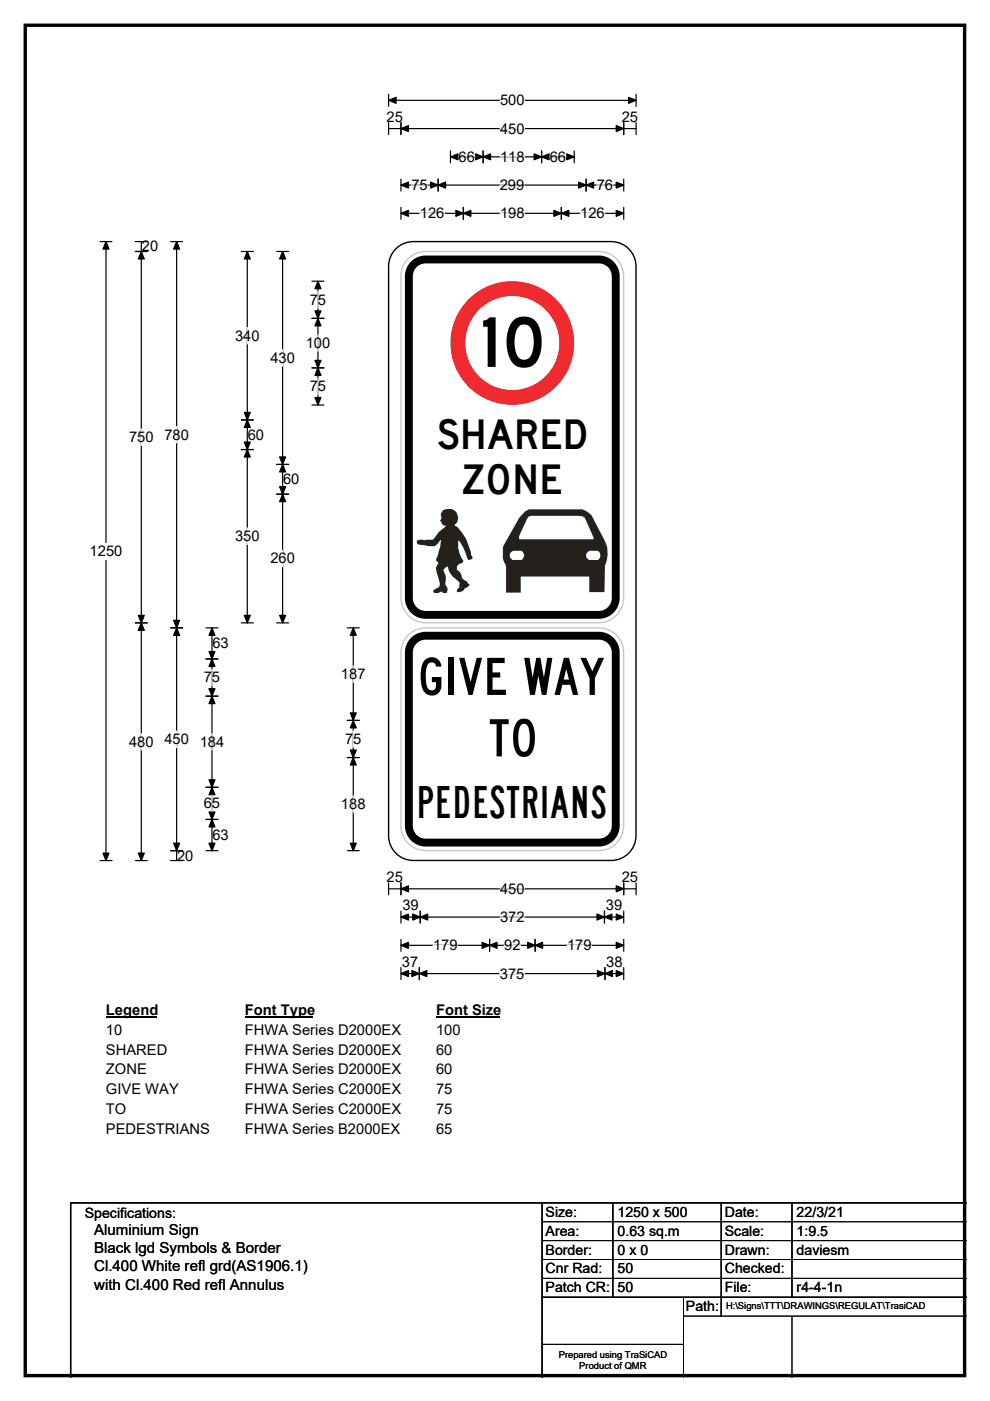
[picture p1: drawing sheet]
<svg xmlns="http://www.w3.org/2000/svg" width="210mm" height="297mm" viewBox="0 0 210 297" stroke-linecap="round" stroke-linejoin="round" font-family="sans-serif">
<path d="M5.4 5.4h199.2v286.3h-199.2z" fill="none" stroke="#000" stroke-width=".72"/>
<path d="M82.4 21.3h52.5M82.4 20v2.5M134.9 20v2.5" fill="none" stroke="#000" stroke-width=".25"/>
<path d="M82.4 21.3l1.6-.7v1.3zM133.3 20.6l1.6 .7-1.6 .6z" fill="#000" stroke="#000" stroke-width=".25"/>
<path d="M106.1 19.5h5.2v3.5h-5.2z" fill="#fff"/>
<g fill="none" stroke="#000" stroke-width=".25">
<path d="M82.4 27.3h52.5M82.4 26v2.5M85 26v2.5M85 38v2.5M85 39.2h47.3M92.9 38v2.5M95.5 33.3h26.3M95.5 32v2.5M102.5 32v2.5M114.9 32v2.5M121.8 32v2.5M124.3 38v2.5"/>
<path d="M132.3 26v2.5M132.3 38v2.5M134.9 26v2.5M21.2 51.2h2.5M22.5 51.2v131.3M85 44v2.5M85 45.2h47.3M98.3 44v2.5M119.1 44v2.5M132.3 44v2.5M21.2 182.5h2.5M82.4 187.2v2.5"/>
<path d="M82.4 188.4h52.5M85 187.2v2.5M85 193.2v2.5M85 199.2v2.5M85 194.4h47.3M89.1 193.2v2.5M103.8 199.2v2.5M113.5 199.2v2.5M128.2 193.2v2.5M132.3 187.2v2.5M132.3 193.2v2.5M132.3 199.2v2.5"/>
<path d="M134.9 187.2v2.5M85 205.1v2.6M85 200.4h47.3M85 206.4h47.3M88.9 205.1v2.6M128.3 205.1v2.6M132.3 205.1v2.6"/>
</g>
<g fill="#000" stroke="#000" stroke-width=".25">
<path d="M85 27.3l1.6-.7v1.3zM85 39.2l1.6-.6v1.3zM92.9 39.2l1.6-.6v1.3zM91.3 38.6l1.6 .6-1.6 .7zM95.5 33.3l1.6-.7v1.3zM102.5 33.3l1.6-.7v1.3zM100.9 32.6l1.6 .7-1.6 .6zM113.3 32.6l1.6 .7-1.6 .6zM114.9 33.3l1.6-.7v1.3zM120.2 32.6l1.6 .7-1.6 .6zM122.7 38.6l1.6 .6-1.6 .7zM124.3 39.2l1.6-.6v1.3z"/>
<path d="M130.7 26.6l1.6 .7-1.6 .6zM130.7 38.6l1.6 .6-1.6 .7zM22.5 51.2l.6 1.6h-1.3zM85 45.2l1.6-.6v1.3zM98.3 45.2l1.6-.6v1.3zM96.7 44.6l1.6 .6-1.6 .7zM117.5 44.6l1.6 .6-1.6 .7zM119.1 45.2l1.5-.6v1.3zM130.7 44.6l1.6 .6-1.6 .7zM21.8 180.9h1.3l-.6 1.6zM85 188.4l1.6-.6v1.3zM85 194.4l1.6-.6v1.3z"/>
<path d="M89.1 194.4l1.6-.6v1.3zM87.5 193.8l1.6 .6-1.6 .7zM126.6 193.8l1.6 .6-1.6 .7zM128.2 194.4l1.6-.6v1.3zM130.7 187.8l1.6 .6-1.6 .7zM130.7 193.8l1.6 .6-1.6 .7zM85 200.4l1.6-.6v1.3zM85 206.4l1.6-.6v1.3zM88.9 206.4l1.6-.6v1.3zM87.4 205.8l1.5 .6-1.5 .7zM103.8 200.4l1.6-.6v1.3zM102.3 199.8l1.5 .6-1.5 .7z"/>
<path d="M111.9 199.8l1.6 .6-1.6 .7zM113.5 200.4l1.6-.6v1.3zM126.7 205.8l1.6 .6-1.6 .7zM128.3 206.4l1.6-.6v1.3zM130.7 199.8l1.6 .6-1.6 .7zM130.7 205.8l1.6 .6-1.6 .7z"/>
</g>
<g fill="none" stroke="#fff" stroke-width=".25">
<path d="M87.2 39.2h3.5M97.3 33.3h3.5M106 39.2h5.2M106.1 27.3h5.2M106.1 33.3h5.2M116.6 33.3h3.5M126.6 39.2h3.4M89.1 45.2h5.2M106.1 45.2h5.2M123.1 45.2h5.2M106.1 188.4h5.2M106.1 194.4h5.2"/>
<path d="M91.8 200.4h5.2M106 206.4h5.2M106.9 200.4h3.5M120.3 200.4h5.2"/>
</g>
<path d="M19 115.1h7v3.5h-7z" fill="#fff"/>
<g fill="none" stroke="#000" stroke-width=".25">
<path d="M28.7 53.3h2.5M28.7 51.2h2.5M30 51.2v131.3M36.2 51.2h2.5M37.5 51.2v131.3M51.2 53.3h2.5M52.5 53.3v78.8M58.7 53.3h2.5M59.9 53.3v78.8M66.2 59.6h2.5M67.4 59.6v26.3M66.2 67.5h2.5"/>
<path d="M66.2 78h2.5M51.2 89h2.5M51.2 95.3h2.5M58.7 98.5h2.5M66.2 85.9h2.5M58.7 104.8h2.5M28.7 132.1h2.5M36.2 133.1h2.5M43.7 133.1h2.5M43.7 139.7h2.5M45 133.1v47.3M51.2 132.1h2.5"/>
<path d="M58.7 132.1h2.5M73.7 133.1h2.5M74.9 133.1v47.3M43.7 147.6h2.5M73.7 152.7h2.5M43.7 166.9h2.5M43.7 173.7h2.5M73.7 160.6h2.5M28.7 182.5h2.5M36.2 182.5h2.5M36.2 180.4h2.5M43.7 180.4h2.5"/>
<path d="M73.7 180.4h2.5"/>
</g>
<g fill="#000" stroke="#000" stroke-width=".25">
<path d="M30 53.3l.6 1.6h-1.3zM37.5 51.2l.6 1.6h-1.3zM52.5 53.3l.6 1.6h-1.3zM59.9 53.3l.7 1.6h-1.3zM67.4 59.6l.7 1.6h-1.3zM67.4 67.5l.7 1.6h-1.3zM66.8 76.4h1.3l-.7 1.6zM66.8 65.9h1.3l-.7 1.6zM67.4 78l.7 1.6h-1.3zM52.5 89l.6 1.6h-1.3zM51.8 93.7h1.3l-.6 1.6zM51.8 87.4h1.3l-.6 1.6z"/>
<path d="M52.5 95.3l.6 1.6h-1.3zM59.9 98.5l.7 1.6h-1.3zM59.3 96.9h1.3l-.7 1.6zM66.8 84.3h1.3l-.7 1.6zM59.3 103.2h1.3l-.7 1.6zM59.9 104.8l.7 1.6h-1.3zM29.3 130.5h1.3l-.6 1.6zM30 132.1l.6 1.5h-1.3zM37.5 133.1l.6 1.6h-1.3zM36.8 131.5h1.3l-.6 1.6zM45 139.7l.6 1.6h-1.3zM45 133.1l.6 1.6h-1.3z"/>
<path d="M44.3 138.1h1.3l-.6 1.6zM51.8 130.5h1.3l-.6 1.6zM59.3 130.5h1.3l-.7 1.6zM74.9 133.1l.7 1.6h-1.3zM44.3 146h1.3l-.6 1.6zM45 147.6l.6 1.6h-1.3zM74.9 152.7l.7 1.6h-1.3zM74.3 151.2h1.3l-.7 1.5zM44.3 165.3h1.3l-.6 1.6zM45 166.9l.6 1.6h-1.3zM44.3 172.1h1.3l-.6 1.6zM45 173.7l.6 1.6h-1.3z"/>
<path d="M74.3 159h1.3l-.7 1.6zM74.9 160.6l.7 1.6h-1.3zM29.3 180.9h1.3l-.6 1.6zM36.8 178.8h1.3l-.6 1.6zM44.3 178.8h1.3l-.6 1.6zM74.3 178.8h1.3l-.7 1.6z"/>
</g>
<g fill="none" stroke="#fff" stroke-width=".25">
<path d="M52.5 69.4v3.5M59.9 74.1v3.5M67.4 61.8v3.5M67.4 71v3.5M30 90.9v3.5M37.5 90.4v3.5M67.4 80.2v3.5M52.5 111.9v3.5M59.9 116.7v3.5M30 155.5v3.5M37.5 155v3.5M45 141.9v3.5"/>
<path d="M45 155.5v3.5M74.9 141.2v3.5M74.9 154.9v3.5M45 168.6v3.5M74.9 168.7v3.5"/>
</g>
<path d="M22.5 212.4h10.7v3.5h-10.7z" fill="#fff"/>
<path d="M22.5 215.7h10.7" fill="none" stroke="#000" stroke-width=".32"/>
<path d="M51.9 212.4h14.4v3.5h-14.4z" fill="#fff"/>
<path d="M51.9 215.7h14.4" fill="none" stroke="#000" stroke-width=".32"/>
<path d="M92.5 212.4h13.4v3.5h-13.4z" fill="#fff"/>
<path d="M92.5 215.7h13.4" fill="none" stroke="#000" stroke-width=".32"/>
<g fill="#fff">
<path d="M22.5 216.6h3.5v3.5h-3.5z"/>
<path d="M51.9 216.6h33.1v3.5h-33.1z"/>
<path d="M92.5 216.6h5.2v3.5h-5.2z"/>
<path d="M22.5 220.8h12.9v3.5h-12.9z"/>
<path d="M51.9 220.8h33.1v3.5h-33.1z"/>
<path d="M92.5 220.8h3.4v3.5h-3.4z"/>
<path d="M22.5 225h8.6v3.5h-8.6z"/>
<path d="M51.9 225h33.1v3.5h-33.1z"/>
<path d="M92.5 225h3.4v3.5h-3.4z"/>
<path d="M22.5 229.2h15.3v3.5h-15.3z"/>
<path d="M51.9 229.2h33.1v3.5h-33.1z"/>
<path d="M92.5 229.2h3.4v3.5h-3.4z"/>
<path d="M22.5 233.4h4.3v3.5h-4.3z"/>
<path d="M51.9 233.4h33.1v3.5h-33.1z"/>
<path d="M92.5 233.4h3.4v3.5h-3.4z"/>
<path d="M22.5 237.6h21.9v3.4h-21.9z"/>
<path d="M51.9 237.6h32.9v3.4h-32.9z"/>
<path d="M92.5 237.6h3.4v3.4h-3.4z"/>
</g>
<g fill="#fff" stroke="#fff" stroke-width=".21">
<path d="M83.9 52.8a5.2 5.2 0 0 1 3.8-1.6h41.9a5.2 5.2 0 0 1 5.3 5.3v120.7a5.3 5.3 0 0 1-5.3 5.2h-41.9a5.2 5.2 0 0 1-5.3-5.2v-120.7a5.2 5.2 0 0 1 1.5-3.7z" fill-rule="evenodd"/>
<path d="M86.6 134.7a5.2 5.2 0 0 1 3.7-1.6h36.7a5.2 5.2 0 0 1 5.3 5.2v36.8a5.2 5.2 0 0 1-5.3 5.2h-36.7a5.2 5.2 0 0 1-5.3-5.2v-36.8a5.2 5.2 0 0 1 1.6-3.6z" fill-rule="evenodd"/>
<path d="M86.6 54.9a5.2 5.2 0 0 1 3.7-1.6h36.7a5.2 5.2 0 0 1 5.3 5.2v68.3a5.3 5.3 0 0 1-5.3 5.2h-36.7a5.2 5.2 0 0 1-5.3-5.2v-68.3a5.2 5.2 0 0 1 1.6-3.6z" fill-rule="evenodd"/>
</g>
<path d="M83.9 52.8a5.2 5.2 0 0 1 3.8-1.6h41.9a5.2 5.2 0 0 1 5.3 5.3v120.7a5.3 5.3 0 0 1-5.3 5.2h-41.9a5.2 5.2 0 0 1-5.3-5.2v-120.7a5.2 5.2 0 0 1 1.5-3.7z" fill="none" stroke="#000" stroke-width=".3"/>
<path d="M87.8 56.1a3.5 3.5 0 0 1 2.5-1.1h36.7a3.6 3.6 0 0 1 3.6 3.6v68.2a3.6 3.6 0 0 1-3.6 3.6h-36.7a3.6 3.6 0 0 1-3.6-3.6v-68.2a3.5 3.5 0 0 1 1.1-2.5zM87.8 135.8a3.5 3.5 0 0 1 2.5-1h36.7a3.6 3.6 0 0 1 3.6 3.5v36.8a3.6 3.6 0 0 1-3.6 3.5h-36.7a3.6 3.6 0 0 1-3.6-3.5v-36.8a3.5 3.5 0 0 1 1.1-2.5z" fill="none" stroke="#000" stroke-width="1.7"/>
<path d="M86.6 54.9a5.2 5.2 0 0 1 3.7-1.6h36.7a5.2 5.2 0 0 1 5.3 5.2v68.3a5.3 5.3 0 0 1-5.3 5.2h-36.7a5.2 5.2 0 0 1-5.3-5.2v-68.3a5.2 5.2 0 0 1 1.6-3.6zM86.6 134.7a5.2 5.2 0 0 1 3.7-1.6h36.7a5.2 5.2 0 0 1 5.3 5.2v36.8a5.2 5.2 0 0 1-5.3 5.2h-36.7a5.2 5.2 0 0 1-5.3-5.2v-36.8a5.2 5.2 0 0 1 1.6-3.6z" fill="none" stroke="#c8c8c8" stroke-width=".3"/>
<g fill="#24211d">
<path d="M94 108.2a2.06 2.06 0 0 1 3.2 1.4 1.39 1.39 0 0 1-.8 1.6l.1 .3 .5 .2a12.1 12.1 0 0 1 2.9 5.9l.3 .4v.4l-.9 .3-.2-.3a9.8 9.8 0 0 0-1.9-3.9 5.8 5.8 0 0 0 1.1 4.3l-.2 .5-1 .5-.2 1a1.88 1.88 0 0 1 1.1 1.6l.4 .5a1.33 1.33 0 0 1 .9 .9l.3 .3-1 .7a1.35 1.35 0 0 1-1.6 .7l-.1-.4 .6-.6v-1l-.3-.3a4.5 4.5 0 0 1-2.2-2.9l-.2-.2-.7 .7v.2a2.95 2.95 0 0 1 .3 2.7l.1 .3a1.42 1.42 0 0 1 .2 1.7h-.8v-.2h-.4l-.5 .2h-.9l-.2-.2v-.3l1.2-.7 .2-.4-.3-1.6a2.66 2.66 0 0 1 0-3.1l-.5-.6v-.3l.9-2.6 .2-1.4h-.2l-1.2 1.3h-1.2l-2.4-.4-.2-.7a1.53 1.53 0 0 1 1.7-.2l1.7-.1a10.1 10.1 0 0 1 2.8-2.9l-.6-.1v-.3l-.3-.1v-.4l-.3-.1v-.3l.3-.3a1.26 1.26 0 0 1 .3-1.7z" fill-rule="evenodd"/>
<path d="M111.4 108.4l.8-.4h11.3l1.3 .7 .7 .6 2.9 5.6a6.3 6.3 0 0 1-.1 5.1l-.1 5.5h-3.2v-3.3h-14.6v3.4h-3.1v-5.3l-.6-1.9v-2.3l3.5-6.4z" fill-rule="evenodd"/>
</g>
<g fill="#fff">
<path d="M108.4 117.1l.5-.3h1.7a1.14 1.14 0 0 1 .1 1.9h-2l-.5-.5a1.06 1.06 0 0 1 .2-1.1z" fill-rule="evenodd"/>
<path d="M124.6 117.1l.5-.3h1.6a1.14 1.14 0 0 1 .2 1.9h-2a1.01 1.01 0 0 1-.3-1.6z" fill-rule="evenodd"/>
<path d="M112.2 109.5h11.2l.5 .1 .3 .6 1.7 3.7v.4h-15.7v-.7l1.6-3.7z" fill-rule="evenodd"/>
</g>
<circle cx="108.7" cy="72.7" r="13.1" fill="#fff" stroke="#fff" stroke-width=".21"/>
<circle cx="108.7" cy="72.7" r="11.5" fill="none" stroke="#ef2b2f" stroke-width="3.2"/>
<path d="M115 255v37M130 255v20M153 255v24M168 255v20M205 255h-190v37M115 275h90" fill="none" stroke="#000" stroke-width=".3"/>
<path d="M115 259h90M115 263h90M115 267h90M115 271h90M145 279h60M145 275v17M168 279v13M115 285h30" fill="none" stroke="#000" stroke-width=".21"/>
<text font-size="14.6" x="101.4" y="77.8">10</text>
<g font-size="10.9">
<text x="88.5" y="147.3">GIVE WAY</text>
<text x="103.7" y="160.4">TO</text>
</g>
<text font-size="9.4" x="88.2" y="173.5">PEDESTRIANS</text>
<g font-size="8.7">
<text x="92.6" y="95.2">SHARED</text>
<text x="98" y="104.6">ZONE</text>
</g>
<g font-size="3.2">
<text x="20" y="261.9">Aluminium Sign</text>
<text x="20" y="265.7">Black lgd Symbols &amp; Border</text>
<text x="20" y="269.6">Cl.400 White refl grd(AS1906.1)</text>
<text x="20" y="273.4">with Cl.400 Red refl Annulus</text>
</g>
<g font-size="3.1">
<text x="106.1" y="22.3">500</text>
<text x="82" y="25.9">25</text>
<text x="106.1" y="28.3">450</text>
<text x="131.9" y="25.9">25</text>
<text x="97.3" y="34.3">66</text>
<text x="106.1" y="34.3">118</text>
<text x="116.6" y="34.3">66</text>
<text x="87.2" y="40.3">75</text>
<text x="106" y="40.3">299</text>
<text x="126.6" y="40.3">76</text>
<text x="89.1" y="46.3">126</text>
<text x="106.1" y="46.3">198</text>
<text x="123.1" y="46.3">126</text>
<text x="30.1" y="53.3">20</text>
<text x="65.7" y="64.6">75</text>
<text x="49.8" y="72.2">340</text>
<text x="57.3" y="76.9">430</text>
<text x="64.8" y="73.8">100</text>
<text x="65.7" y="83">75</text>
<text x="27.4" y="93.7">750</text>
<text x="34.9" y="93.2">780</text>
<text x="52.6" y="93.2">60</text>
<text x="60" y="102.7">60</text>
<text x="19" y="117.9">1250</text>
<text x="49.8" y="114.7">350</text>
<text x="57.3" y="119.5">260</text>
<text x="45.1" y="137.5">63</text>
<text x="72.3" y="144">187</text>
<text x="43.2" y="144.7">75</text>
<text x="27.4" y="158.3">480</text>
<text x="34.9" y="157.8">450</text>
<text x="42.4" y="158.3">184</text>
<text x="73.2" y="157.7">75</text>
<text x="43.2" y="171.4">65</text>
<text x="72.3" y="171.5">188</text>
<text x="45.1" y="178.1">63</text>
<text x="37.6" y="182.5">20</text>
<text x="82" y="187">25</text>
<text x="106.1" y="189.5">450</text>
<text x="131.9" y="187">25</text>
<text x="85.3" y="193">39</text>
<text x="106.1" y="195.5">372</text>
<text x="128.5" y="193">39</text>
<text x="91.8" y="201.5">179</text>
<text x="106.9" y="201.5">92</text>
<text x="120.3" y="201.5">179</text>
<text x="85.3" y="205">37</text>
<text x="106" y="207.5">375</text>
<text x="128.6" y="205">38</text>
<text x="22.5" y="215.2">Legend</text>
<text x="51.9" y="215.2">Font Type</text>
<text x="92.5" y="215.2">Font Size</text>
<text x="22.5" y="219.4">10</text>
<text x="51.9" y="219.4">FHWA Series D2000EX</text>
<text x="92.5" y="219.4">100</text>
<text x="22.5" y="223.6">SHARED</text>
<text x="22.5" y="227.8">ZONE</text>
<text x="51.9" y="223.6">FHWA Series D2000EX</text>
<text x="51.9" y="227.8">FHWA Series D2000EX</text>
<text x="92.5" y="223.6">60</text>
<text x="92.5" y="227.8">60</text>
<text x="22.5" y="232">GIVE WAY</text>
<text x="51.9" y="232">FHWA Series C2000EX</text>
<text x="92.5" y="232">75</text>
<text x="22.5" y="236.2">TO</text>
<text x="51.9" y="236.2">FHWA Series C2000EX</text>
<text x="92.5" y="236.2">75</text>
<text x="22.5" y="240.3">PEDESTRIANS</text>
<text x="51.9" y="240.3">FHWA Series B2000EX</text>
<text x="92.5" y="240.3">65</text>
</g>
<g font-size="3">
<text x="115.7" y="258">Size:</text>
<text x="131" y="258">1250 x 500</text>
<text x="153.7" y="258">Date:</text>
<text x="169" y="258">22/3/21</text>
<text x="18" y="258.2">Specifications:</text>
<text x="115.7" y="262">Area:</text>
<text x="131" y="262">0.63 sq.m</text>
<text x="153.7" y="262">Scale:</text>
<text x="169" y="262">1:9.5</text>
<text x="115.7" y="266">Border:</text>
<text x="115.7" y="270">Cnr Rad:</text>
<text x="131" y="266">0 x 0</text>
<text x="131" y="270">50</text>
<text x="153.7" y="266">Drawn:</text>
<text x="153.7" y="270">Checked:</text>
<text x="169" y="266">daviesm</text>
<text x="115.7" y="274">Patch CR:</text>
<text x="131" y="274">50</text>
<text x="153.7" y="274">File:</text>
<text x="169" y="274">r4-4-1n</text>
<text x="145.5" y="278">Path:</text>
</g>
<g font-size="2">
<text x="154" y="277.6">H:\Signs\TTT\DRAWINGS\REGULAT\TrasiCAD</text>
<text x="118.5" y="287.8">Prepared using TraSiCAD</text>
<text x="122.9" y="290.2">Product of QMR</text>
</g>
</svg>
